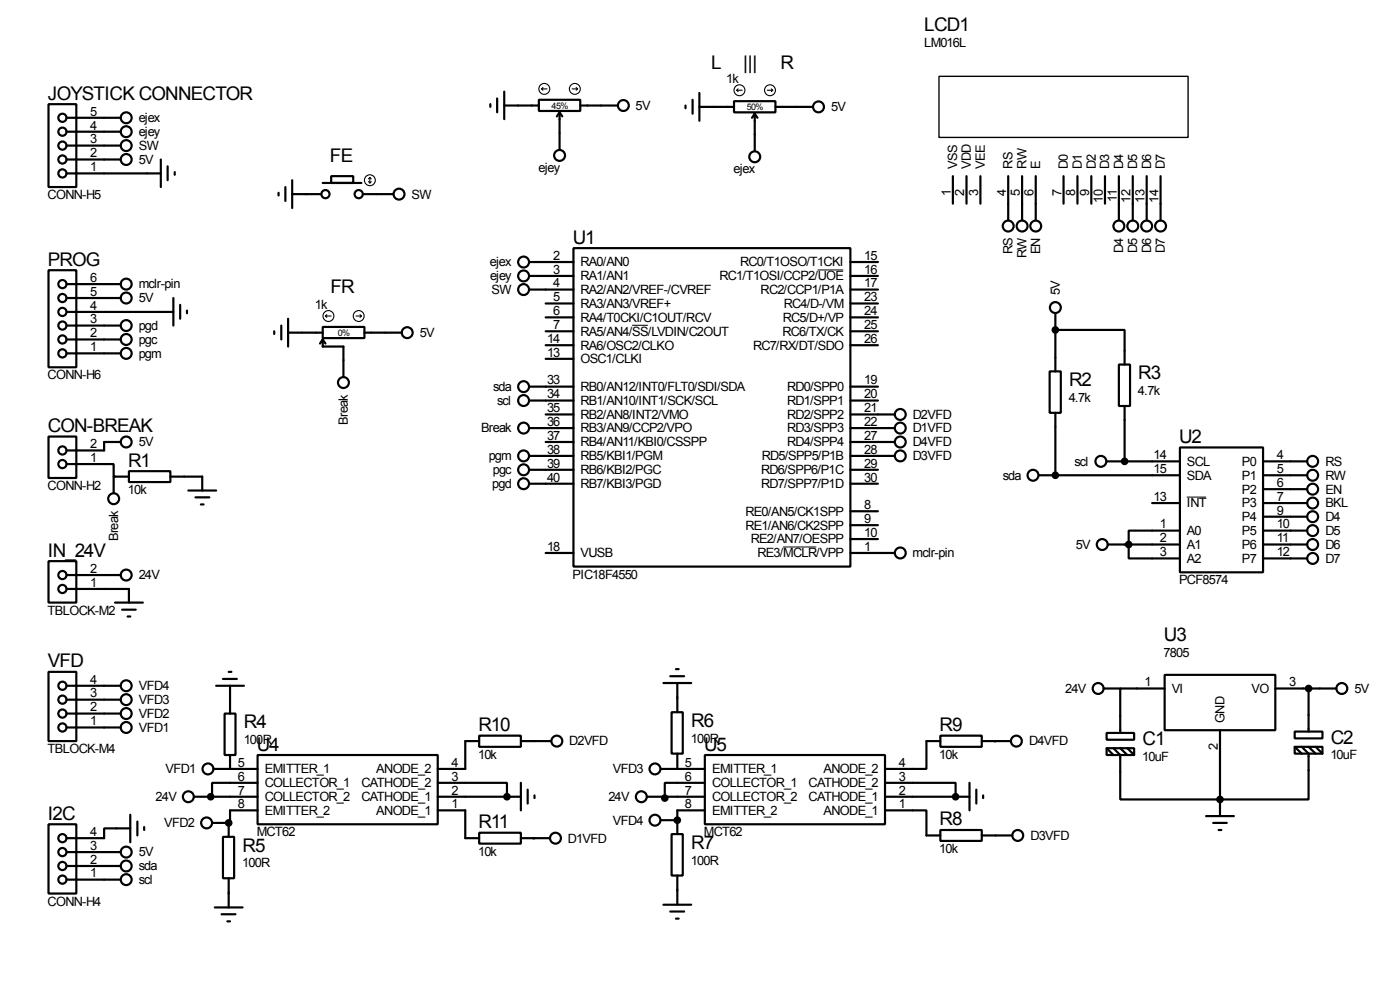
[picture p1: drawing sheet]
<svg xmlns="http://www.w3.org/2000/svg" width="257mm" height="181mm" viewBox="0 0 257 181" stroke-linecap="round" stroke-linejoin="round" font-family="sans-serif">
<g fill="none" stroke="#000" stroke-width=".4">
<path d="M8.9 19.1h5.1v15.2h-5.1zM90 19.1v.5M91.2 18v2.6M92.5 19.4h6.3M92.5 16.8v5.1M98.8 18.3h7.6v2h-7.6zM106.4 19.4h6.9M125.8 19.4v.5M127 18.3v2.5M128.3 19.6h6.3M128.3 17.1v5.1M134.6 18.5h7.6v2.1h-7.6z"/>
<path d="M142.2 19.6h7M12.2 31.8h17.3M12.2 29.3h10M12.2 26.7h10M12.2 24.2h10M12.2 21.6h10M29.5 29.3v5M30.7 30.5v2.5M32.1 31.6v.5M51.1 35.3v.5M52.4 34.3v2.6M53.6 35.6h5.3"/>
<path d="M53.6 33v5.1M59.2 33.5h7.1M60.7 32.3h4.1v1.2h-4.1zM66.6 35.6h5.6M102.7 20.6v6.9M102.7 20.6l-.6 .8M102.7 20.6l.5 .8M138.5 20.8v6.9M138.5 20.8l-.6 .8M138.5 20.8l.5 .8M174.8 32.3v5.1M177.3 32.3v5.1"/>
<path d="M179.9 32.3v5.1M185 32.3v8.1M187.5 32.3v8.1M190 32.3v8.1M195.1 32.3v5.1M197.7 32.3v5.1M200.2 32.3v5.1M202.7 32.3v5.1M205.3 32.3v8.1M207.8 32.3v8.1M210.4 32.3v8.1M212.9 32.3v8.1"/>
<path d="M8.9 49.6h5.1v17.8h-5.1zM12.2 57.2h19.6M12.2 59.7h10M12.2 54.7h10M12.2 52.1h10M31.8 54.7v5M33 55.9v2.5M34.3 57v.5M51.6 59.7v2.6M52.9 58.4v5.1M59.2 60h7.6v2h-7.6zM97 48h8.2"/>
<path d="M97 50.6h8.2M97 53.1h8.2M100.1 55.6h5.1M100.1 58.2h5.1M105.2 45.5h50.8v58.4h-50.8zM156 48h5.1M156 50.6h5.1M156 53.1h5.1M156 55.6h5.1M156 58.2h5.1M193.6 57.5v10.6M12.2 64.8h10"/>
<path d="M12.2 62.3h10M50.3 60.7v.5M52.9 61h6.3M59.2 62.3v1.2h3.8v5.6M59.2 62.3l-.5 .7M59.2 62.3l.5 .7M66.8 61h6.9M97 70.9h8.2M97 73.4h8.2M97 78.5h8.2M100.1 60.7h5.1M100.1 63.3h5.1"/>
<path d="M100.1 65.8h5.1M100.1 76h5.1M156 60.7h5.1M156 63.3h5.1M156 70.9h5.1M156 73.4h5.1M156 76h8.1M156 78.5h8.1M192.6 68.1h2v7.6h-2zM193.6 60.5h12.7v6.3M193.6 75.7v11.4M205.3 66.8h2v7.6h-2z"/>
<path d="M206.3 74.4v10.2M8.9 80.1h5.1v7.6h-5.1zM12.2 85.1h8.6v2.3h2.8M20.8 87.4v3.1M22.2 81h-3.1v1.6h-6.9M23.6 86.4h7.6v2h-7.6zM31.2 87.4h5.9v2.6M34.6 90h5.1M35.8 91.2h2.6M36.9 92.5h.5M97 83.6h8.2M97 86.1h8.2"/>
<path d="M97 88.7h8.2M100.1 81h5.1M156 81h8.1M156 83.6h8.1M156 86.1h5.1M156 88.7h5.1M156 93.7h5.1M156 96.3h5.1M156 98.8h5.1M190.5 87.1h25.9M203 84.6h13.4M203.2 99.8h13.2"/>
<path d="M211.3 92.2h5.1M216.4 82h15.3v22.9h-15.3zM216.4 97.3h-9.3v5.1h9.3M231.7 84.6h8.1M231.7 87.1h8.1M231.7 99.8h8.1M231.7 89.7h8.1M231.7 92.2h8.1M231.7 94.7h8.1M231.7 97.3h8.1M8.9 102.9h5.1v7.6h-5.1zM12.2 108h11.4v2.5"/>
<path d="M12.2 105.5h10M21.1 110.5h5.1M22.4 111.8h2.5M23.4 113.1h.5M100.1 101.4h5.1M156 101.4h8.1M231.7 102.4h8.1M8.9 123.2h5.1v12.7h-5.1zM12.2 133.4h10M12.2 130.9h10M12.2 128.3h10M12.2 125.8h10"/>
<path d="M39.7 125.8h5.1M40.9 124.5h2.5M41.2 130.9h2v7.6h-2zM42 123.2h.5M42.2 125.8v5.1M42.2 138.5v2.5M47.3 138.5h33v12.7h-33zM87.9 134.9h7.7v2h-7.7zM87.9 135.9h-2.5v5.1h-5.1M95.6 135.9h5.5M121.7 125.2h5.1M123 124h2.5"/>
<path d="M123.2 130.6h2v7.6h-2zM124 122.7h.5M124.2 125.2v5.4M124.2 138.2v2.6M129.3 138.5h33v12.7h-33zM172.5 134.9h7.6v2h-7.6zM172.5 135.9h-2.6v5.1h-7.6M180.1 135.9h5.3M202.5 126.3h3M203 134.4h5v1.3h-5zM203 137.2h5v1.3h-5zM203 137.2l1.3 1.3"/>
<path d="M205.5 137.2l1.3 1.3M206.8 137.2l1.2 1.3M213.6 123.8h20.3v10.1h-20.3zM213.6 126.3h-8.1v8.1M223.8 133.9v15.7M233.9 126.3h11.3M237.5 134.2h5.1v1.2h-5.1zM237.5 136.9h5.1v1.3h-5.1zM237.5 136.9l1.3 1.3M238.8 136.9l1.3 1.3v8.4h-34.6v-8.1l-1.2-1.3M240.1 126.3v7.9M240.1 136.9l1.2 1.3"/>
<path d="M241.3 136.9l1.3 1.3M8.9 151.2h5.1v12.7h-5.1zM12.2 158.8h10M12.2 156.3h10M23.9 151.9h-4.8v1.8h-6.9M23.9 149.4v5.1M25.2 150.6v2.6M26.5 151.7v.5M35.6 146.1h11.7M38.9 150.9h3.1M39.2 141h8.1M40.9 153.5h2v7.6h-2z"/>
<path d="M42 150.9v2.6M47.3 143.6h-8.4v2.5h-.3M47.3 148.6h-5.1v2.3h-.2M80.3 143.6h12.7v2.5M80.3 148.6h5.1v5.1h2.5M80.3 146.1h15.3M87.9 152.7h7.7v2h-7.7zM95.6 153.7h5.3M95.6 143.6v5M96.8 144.8v2.5M98.1 145.9v.5M118.7 146.1h10.6"/>
<path d="M121.2 141h8.1M121.2 150.4h3M123.2 152.9h2v7.6h-2zM129.3 143.6h-7.4v2.8M129.3 148.6h-5.1v4.3M162.3 143.6h13v2.5M162.3 148.6h7.6v4.6h2.6M162.3 146.1h15.5M172.5 152.2h7.6v2h-7.6zM177.8 143.6v5M179.1 144.8v2.5M180.1 153.2h5.6"/>
<path d="M180.3 145.9v.5M221.2 149.6h5.1M222.6 150.9h2.5M223.5 152.2h.5M12.2 161.3h10M39.4 166.4h5.1M40.6 167.6h2.6M41.7 169h.5M42 161.1v5.3M121.7 165.9h5.1M123 167.2h2.5M124 168.5h.5"/>
<path d="M124.2 160.5v5.4"/>
<circle cx="114.4" cy="19.4" r="1"/>
<circle cx="150.1" cy="19.6" r="1"/>
<circle cx="11.4" cy="31.8" r=".75"/>
<circle cx="11.4" cy="26.7" r=".75"/>
<circle cx="11.4" cy="21.6" r=".75"/>
<circle cx="11.4" cy="29.3" r=".75"/>
<circle cx="11.4" cy="24.2" r=".75"/>
<circle cx="23.1" cy="24.2" r="1"/>
<circle cx="23.2" cy="26.7" r="1"/>
<circle cx="23.2" cy="29.2" r="1"/>
<circle cx="23.2" cy="21.6" r="1"/>
<circle cx="59.7" cy="35.6" r=".75"/>
<circle cx="65.8" cy="35.6" r=".75"/>
<circle cx="73.2" cy="35.6" r="1"/>
<circle cx="102.7" cy="28.5" r="1"/>
<circle cx="138.5" cy="28.8" r="1"/>
<circle cx="11.4" cy="57.2" r=".75"/>
<circle cx="11.4" cy="52.1" r=".75"/>
<circle cx="11.4" cy="59.7" r=".75"/>
<circle cx="11.4" cy="54.7" r=".75"/>
<circle cx="23.2" cy="52.1" r="1"/>
<circle cx="23.2" cy="54.6" r="1"/>
<circle cx="23.2" cy="59.7" r="1"/>
<circle cx="96" cy="50.6" r="1"/>
<circle cx="96" cy="53.1" r="1"/>
<circle cx="96.1" cy="48.1" r="1"/>
<circle cx="184.9" cy="41.5" r="1"/>
<circle cx="187.5" cy="41.5" r="1"/>
<circle cx="190" cy="41.5" r="1"/>
<circle cx="193.6" cy="56.4" r="1"/>
<circle cx="205.2" cy="41.5" r="1"/>
<circle cx="207.8" cy="41.5" r="1"/>
<circle cx="210.3" cy="41.5" r="1"/>
<circle cx="212.9" cy="41.5" r="1"/>
<circle cx="11.4" cy="64.8" r=".75"/>
<circle cx="11.4" cy="62.3" r=".75"/>
<circle cx="23.1" cy="62.3" r="1"/>
<circle cx="23.2" cy="64.8" r="1"/>
<circle cx="63" cy="70.1" r="1"/>
<circle cx="74.7" cy="61" r="1"/>
<circle cx="96" cy="70.9" r="1"/>
<circle cx="96" cy="78.5" r="1"/>
<circle cx="96.1" cy="73.5" r="1"/>
<circle cx="165.2" cy="76" r="1"/>
<circle cx="165.2" cy="78.5" r="1"/>
<circle cx="193.6" cy="60.5" r=".5"/>
<circle cx="11.4" cy="82.6" r=".75"/>
<circle cx="11.4" cy="85.1" r=".75"/>
<circle cx="20.9" cy="91.5" r="1"/>
<circle cx="23.2" cy="81.1" r="1"/>
<circle cx="96" cy="88.7" r="1"/>
<circle cx="96" cy="83.6" r="1"/>
<circle cx="96.1" cy="86.2" r="1"/>
<circle cx="165.2" cy="83.6" r="1"/>
<circle cx="165.2" cy="81.1" r="1"/>
<circle cx="189.5" cy="87.2" r="1"/>
<circle cx="193.6" cy="87.1" r=".5"/>
<circle cx="202" cy="84.6" r="1"/>
<circle cx="202.2" cy="99.9" r="1"/>
<circle cx="206.3" cy="84.6" r=".5"/>
<circle cx="207.1" cy="99.8" r=".5"/>
<circle cx="240.8" cy="99.9" r="1"/>
<circle cx="240.8" cy="92.3" r="1"/>
<circle cx="240.8" cy="87.2" r="1"/>
<circle cx="240.8" cy="94.7" r="1"/>
<circle cx="240.8" cy="97.3" r="1"/>
<circle cx="240.8" cy="84.6" r="1"/>
<circle cx="240.8" cy="89.7" r="1"/>
<circle cx="11.4" cy="108" r=".75"/>
<circle cx="11.4" cy="105.5" r=".75"/>
<circle cx="23.2" cy="105.4" r="1"/>
<circle cx="165.2" cy="101.4" r="1"/>
<circle cx="240.8" cy="102.4" r="1"/>
<circle cx="11.4" cy="133.4" r=".75"/>
<circle cx="11.4" cy="128.3" r=".75"/>
<circle cx="11.4" cy="130.9" r=".75"/>
<circle cx="11.4" cy="125.8" r=".75"/>
<circle cx="23.1" cy="125.8" r="1"/>
<circle cx="23.2" cy="133.4" r="1"/>
<circle cx="23.2" cy="128.3" r="1"/>
<circle cx="23.2" cy="130.8" r="1"/>
<circle cx="102.2" cy="135.9" r="1"/>
<circle cx="186.5" cy="135.9" r="1"/>
<circle cx="201.5" cy="126.2" r="1"/>
<circle cx="240.1" cy="126.3" r=".5"/>
<circle cx="246.1" cy="126.3" r="1"/>
<circle cx="11.4" cy="158.8" r=".75"/>
<circle cx="11.4" cy="153.7" r=".75"/>
<circle cx="11.4" cy="156.3" r=".75"/>
<circle cx="23.2" cy="158.8" r="1"/>
<circle cx="23.2" cy="156.2" r="1"/>
<circle cx="34.6" cy="146.1" r="1"/>
<circle cx="37.9" cy="150.9" r="1"/>
<circle cx="38.2" cy="141" r="1"/>
<circle cx="38.6" cy="146.1" r=".5"/>
<circle cx="42" cy="150.9" r=".5"/>
<circle cx="93" cy="146.1" r=".5"/>
<circle cx="101.9" cy="153.7" r="1"/>
<circle cx="117.7" cy="146.1" r="1"/>
<circle cx="120.1" cy="141" r="1"/>
<circle cx="120.2" cy="150.4" r="1"/>
<circle cx="121.9" cy="146.4" r=".5"/>
<circle cx="124.2" cy="150.4" r=".5"/>
<circle cx="175.3" cy="146.1" r=".5"/>
<circle cx="186.7" cy="153.2" r="1"/>
<circle cx="223.8" cy="146.6" r=".5"/>
<circle cx="11.4" cy="161.3" r=".75"/>
<circle cx="23.2" cy="161.3" r="1"/>
</g>
<g fill="#000">
<circle cx="193.6" cy="60.5" r=".5"/>
<circle cx="193.6" cy="87.1" r=".5"/>
<circle cx="206.3" cy="84.6" r=".5"/>
<circle cx="207.1" cy="99.8" r=".5"/>
<circle cx="240.1" cy="126.3" r=".5"/>
<circle cx="38.6" cy="146.1" r=".5"/>
<circle cx="42" cy="150.9" r=".5"/>
<circle cx="93" cy="146.1" r=".5"/>
<circle cx="121.9" cy="146.4" r=".5"/>
<circle cx="124.2" cy="150.4" r=".5"/>
<circle cx="175.3" cy="146.1" r=".5"/>
<circle cx="223.8" cy="146.6" r=".5"/>
</g>
<path d="M115.9 59.6h3M150 49.5h4.7M217.7 91.2h3.5M143.6 100.3h6.1" fill="none" stroke="#000" stroke-width=".18"/>
<g fill="none" stroke="#000" stroke-width=".2">
<path d="M99.3 16.3h1.1M99.3 16.3l.3 .3M99.6 16l-.3 .3M104.9 16.3h1.1M105.7 16l.3 .3M106 16.3l-.3 .3M135.1 16.6h1.1M135.1 16.6l.3 .2M135.4 16.3l-.3 .3M140.8 16.6h1M141.5 16.3l.3 .3M141.8 16.6l-.3 .2"/>
<path d="M67.6 33.3l.3 .2M67.9 32.6v.9M67.9 32.6l-.3 .2M67.9 32.6l.2 .2M68.1 33.3l-.2 .2M59.7 58h1M59.7 58l.3 .2M60 57.7l-.3 .3M65.3 58h1M66 57.7l.3 .3M66.3 58l-.3 .2"/>
<circle cx="99.9" cy="16.3" r="1"/>
<circle cx="105.4" cy="16.3" r="1"/>
<circle cx="135.7" cy="16.5" r="1"/>
<circle cx="141.2" cy="16.5" r="1"/>
<circle cx="67.8" cy="33.1" r="1"/>
<circle cx="60.2" cy="58" r="1"/>
<circle cx="65.8" cy="58" r="1"/>
</g>
<path d="M172.3 14h45.7v11.2h-45.7z" fill="none" stroke="#000" stroke-width=".25"/>
<g font-size="3.5">
<text x="169.6" y="5.7">LCD1</text>
<text x="130.5" y="12.6">L</text>
<text x="136.4" y="12.6">|||</text>
<text x="143.2" y="12.6">R</text>
<text x="8.8" y="18.3">JOYSTICK CONNECTOR</text>
<text x="60.5" y="29.7">FE</text>
<text x="105.1" y="44.7">U1</text>
<text x="8.8" y="48.7">PROG</text>
<text x="60.6" y="53.8">FR</text>
<text x="196.1" y="70.8">R2</text>
<text x="208.8" y="69.6">R3</text>
<text x="8.8" y="79.3">CON-BREAK</text>
<text x="216.3" y="81.3">U2</text>
<text x="23.5" y="85.6">R1</text>
<text x="8.8" y="102.1">IN_24V</text>
<text x="213.5" y="117.5">U3</text>
<text x="8.8" y="122.4">VFD</text>
<text x="44.8" y="133.6">R4</text>
<text x="47.1" y="137.7">U4</text>
<text x="87.8" y="134.1">R10</text>
<text x="126.8" y="133.3">R6</text>
<text x="129.2" y="137.7">U5</text>
<text x="172.4" y="134.1">R9</text>
<text x="209.6" y="136.6">C1</text>
<text x="244.1" y="136.4">C2</text>
<text x="8.8" y="150.4">I2C</text>
<text x="87.8" y="151.9">R11</text>
<text x="126.8" y="155.6">R7</text>
<text x="172.4" y="151.3">R8</text>
<text x="44.5" y="156.2">R5</text>
</g>
<g font-size="2.4">
<text x="169.5" y="8.7">LM016L</text>
<text x="133.2" y="15.3">1k</text>
<text x="16.5" y="23.8">4</text>
<text x="16.5" y="21.2">5</text>
<text x="25.5" y="22.4">ejex</text>
<text x="116.6" y="20.1">5V</text>
<text x="152.5" y="20.4">5V</text>
<text x="16.5" y="28.9">2</text>
<text x="16.5" y="26.3">3</text>
<text x="25.5" y="24.9">ejey</text>
<text x="25.5" y="27.5">SW</text>
<text x="16.5" y="31.4">1</text>
<text x="25.5" y="30">5V</text>
<text x="98.8" y="31.5">ejey</text>
<text x="134.6" y="31.8">ejex</text>
<text x="174.4" y="36" transform="rotate(-90 174.4 36)">1</text>
<text x="175.6" y="31" transform="rotate(-90 175.6 31)">VSS</text>
<text x="176.9" y="36" transform="rotate(-90 176.9 36)">2</text>
<text x="178.1" y="31" transform="rotate(-90 178.1 31)">VDD</text>
<text x="179.5" y="36" transform="rotate(-90 179.5 36)">3</text>
<text x="180.7" y="31" transform="rotate(-90 180.7 31)">VEE</text>
<text x="184.6" y="36" transform="rotate(-90 184.6 36)">4</text>
<text x="185.8" y="31" transform="rotate(-90 185.8 31)">RS</text>
<text x="187.1" y="36" transform="rotate(-90 187.1 36)">5</text>
<text x="188.3" y="31" transform="rotate(-90 188.3 31)">RW</text>
<text x="189.6" y="36" transform="rotate(-90 189.6 36)">6</text>
<text x="190.8" y="31" transform="rotate(-90 190.8 31)">E</text>
<text x="194.7" y="36" transform="rotate(-90 194.7 36)">7</text>
<text x="195.9" y="31" transform="rotate(-90 195.9 31)">D0</text>
<text x="197.3" y="36" transform="rotate(-90 197.3 36)">8</text>
<text x="198.5" y="31" transform="rotate(-90 198.5 31)">D1</text>
<text x="199.8" y="36" transform="rotate(-90 199.8 36)">9</text>
<text x="201" y="31" transform="rotate(-90 201 31)">D2</text>
<text x="203.5" y="31" transform="rotate(-90 203.5 31)">D3</text>
<text x="206.1" y="31" transform="rotate(-90 206.1 31)">D4</text>
<text x="208.6" y="31" transform="rotate(-90 208.6 31)">D5</text>
<text x="211.2" y="31" transform="rotate(-90 211.2 31)">D6</text>
<text x="213.7" y="31" transform="rotate(-90 213.7 31)">D7</text>
<text x="8.7" y="36.5">CONN-H5</text>
<text x="75.5" y="36.4">SW</text>
<text x="202.3" y="37.1" transform="rotate(-90 202.3 37.1)">10</text>
<text x="204.9" y="37" transform="rotate(-90 204.9 37)">11</text>
<text x="207.4" y="37.1" transform="rotate(-90 207.4 37.1)">12</text>
<text x="210" y="37.1" transform="rotate(-90 210 37.1)">13</text>
<text x="212.5" y="37.1" transform="rotate(-90 212.5 37.1)">14</text>
<text x="101.5" y="47.6">2</text>
<text x="158.6" y="47.6">15</text>
<text x="185.8" y="46.7" transform="rotate(-90 185.8 46.7)">RS</text>
<text x="188.3" y="47.4" transform="rotate(-90 188.3 47.4)">RW</text>
<text x="190.8" y="46.7" transform="rotate(-90 190.8 46.7)">EN</text>
<text x="206.1" y="46.4" transform="rotate(-90 206.1 46.4)">D4</text>
<text x="208.6" y="46.4" transform="rotate(-90 208.6 46.4)">D5</text>
<text x="211.2" y="46.4" transform="rotate(-90 211.2 46.4)">D6</text>
<text x="213.7" y="46.4" transform="rotate(-90 213.7 46.4)">D7</text>
<text x="16.5" y="51.7">6</text>
<text x="25.5" y="52.9">mclr-pin</text>
<text x="89.9" y="48.8">ejex</text>
<text x="89.9" y="51.4">ejey</text>
<text x="90.2" y="53.9">SW</text>
<text x="101.5" y="50.2">3</text>
<text x="101.5" y="52.7">4</text>
<text x="106.5" y="48.8">RA0/AN0</text>
<text x="106.5" y="51.4">RA1/AN1</text>
<text x="106.5" y="53.9">RA2/AN2/VREF-/CVREF</text>
<text x="132" y="51.4">RC1/T1OSI/CCP2/UOE</text>
<text x="135.8" y="48.8">RC0/T1OSO/T1CKI</text>
<text x="139.5" y="53.9">RC2/CCP1/P1A</text>
<text x="158.5" y="50.2">16</text>
<text x="158.6" y="52.7">17</text>
<text x="16.5" y="59.3">3</text>
<text x="16.5" y="56.8">4</text>
<text x="16.5" y="54.3">5</text>
<text x="25.5" y="55.4">5V</text>
<text x="57.8" y="56.7">1k</text>
<text x="101.5" y="55.3">5</text>
<text x="101.5" y="57.8">6</text>
<text x="106.5" y="56.5">RA3/AN3/VREF+</text>
<text x="106.5" y="59">RA4/T0CKI/C1OUT/RCV</text>
<text x="143.6" y="59">RC5/D+/VP</text>
<text x="143.8" y="56.5">RC4/D-/VM</text>
<text x="158.5" y="57.8">24</text>
<text x="158.6" y="55.3">23</text>
<text x="194.4" y="54.1" transform="rotate(-90 194.4 54.1)">5V</text>
<text x="16.5" y="64.4">1</text>
<text x="16.5" y="61.9">2</text>
<text x="25.5" y="65.6">pgm</text>
<text x="25.5" y="63">pgc</text>
<text x="25.5" y="60.5">pgd</text>
<text x="77" y="61.8">5V</text>
<text x="100.3" y="62.9">14</text>
<text x="100.3" y="65.4">13</text>
<text x="101.5" y="60.3">7</text>
<text x="106.5" y="61.5">RA5/AN4/SS/LVDIN/C2OUT</text>
<text x="106.5" y="64.1">RA6/OSC2/CLKO</text>
<text x="138.1" y="64.1">RC7/RX/DT/SDO</text>
<text x="143.5" y="61.5">RC6/TX/CK</text>
<text x="158.5" y="60.3">25</text>
<text x="158.5" y="62.9">26</text>
<text x="8.7" y="69.5">CONN-H6</text>
<text x="90.5" y="71.7">sda</text>
<text x="100.3" y="70.5">33</text>
<text x="106.5" y="66.6">OSC1/CLKI</text>
<text x="106.5" y="71.7">RB0/AN12/INT0/FLT0/SDI/SDA</text>
<text x="144.4" y="71.7">RD0/SPP0</text>
<text x="158.6" y="70.5">19</text>
<text x="63.8" y="77.9" transform="rotate(-90 63.8 77.9)">Break</text>
<text x="91.2" y="74.2">scl</text>
<text x="100.3" y="73">34</text>
<text x="100.3" y="75.6">35</text>
<text x="106.5" y="74.2">RB1/AN10/INT1/SCK/SCL</text>
<text x="106.5" y="76.8">RB2/AN8/INT2/VMO</text>
<text x="144.4" y="74.2">RD1/SPP1</text>
<text x="144.4" y="76.8">RD2/SPP2</text>
<text x="158.6" y="73">20</text>
<text x="158.6" y="75.6">21</text>
<text x="167.4" y="76.8">D2VFD</text>
<text x="196.1" y="73.7">4.7k</text>
<text x="208.8" y="72.5">4.7k</text>
<text x="16.5" y="82.2">2</text>
<text x="25.5" y="81.9">5V</text>
<text x="88.3" y="79.3">Break</text>
<text x="100.3" y="78.1">36</text>
<text x="100.3" y="80.7">37</text>
<text x="100.3" y="83.2">38</text>
<text x="106.5" y="79.3">RB3/AN9/CCP2/VPO</text>
<text x="106.5" y="81.9">RB4/AN11/KBI0/CSSPP</text>
<text x="144.4" y="79.3">RD3/SPP3</text>
<text x="144.4" y="81.9">RD4/SPP4</text>
<text x="158.6" y="83.2">28</text>
<text x="158.6" y="78.1">22</text>
<text x="158.6" y="80.7">27</text>
<text x="167.4" y="79.3">D1VFD</text>
<text x="167.4" y="81.9">D4VFD</text>
<text x="8.7" y="89.9">CONN-H2</text>
<text x="16.5" y="84.7">1</text>
<text x="89.7" y="84.4">pgm</text>
<text x="90.3" y="89.5">pgd</text>
<text x="90.4" y="86.9">pgc</text>
<text x="100.3" y="85.7">39</text>
<text x="100.3" y="88.3">40</text>
<text x="106.5" y="84.4">RB5/KBI1/PGM</text>
<text x="106.5" y="86.9">RB6/KBI2/PGC</text>
<text x="106.5" y="89.5">RB7/KBI3/PGD</text>
<text x="139.6" y="86.9">RD6/SPP6/P1C</text>
<text x="139.6" y="89.5">RD7/SPP7/P1D</text>
<text x="139.7" y="84.4">RD5/SPP5/P1B</text>
<text x="158.5" y="85.7">29</text>
<text x="158.5" y="88.3">30</text>
<text x="167.4" y="84.4">D3VFD</text>
<text x="183.9" y="87.9">sda</text>
<text x="197.1" y="85.4">scl</text>
<text x="211.6" y="84.2">14</text>
<text x="211.6" y="86.7">15</text>
<text x="217.7" y="85.4">SCL</text>
<text x="217.7" y="87.9">SDA</text>
<text x="227.8" y="85.4">P0</text>
<text x="227.8" y="87.9">P1</text>
<text x="234.2" y="84.2">4</text>
<text x="234.2" y="86.7">5</text>
<text x="234.2" y="89.3">6</text>
<text x="243.1" y="85.4">RS</text>
<text x="243.1" y="87.9">RW</text>
<text x="23.4" y="90.7">10k</text>
<text x="136.7" y="94.6">RE0/AN5/CK1SPP</text>
<text x="158.6" y="93.4">8</text>
<text x="158.6" y="95.9">9</text>
<text x="211.6" y="91.8">13</text>
<text x="217.7" y="93.1">INT</text>
<text x="227.8" y="90.5">P2</text>
<text x="227.8" y="93.1">P3</text>
<text x="227.8" y="95.5">P4</text>
<text x="234.2" y="91.9">7</text>
<text x="234.2" y="94.3">9</text>
<text x="243.1" y="90.5">EN</text>
<text x="243.1" y="93.1">BKL</text>
<text x="243.1" y="95.5">D4</text>
<text x="21.6" y="99.2" transform="rotate(-90 21.6 99.2)">Break</text>
<text x="100.3" y="101">18</text>
<text x="136.7" y="97.1">RE1/AN6/CK2SPP</text>
<text x="137.7" y="99.6">RE2/AN7/OESPP</text>
<text x="158.5" y="98.4">10</text>
<text x="158.5" y="101">1</text>
<text x="197.3" y="100.6">5V</text>
<text x="212.7" y="96.9">1</text>
<text x="212.7" y="99.4">2</text>
<text x="217.7" y="98.1">A0</text>
<text x="217.7" y="100.6">A1</text>
<text x="227.8" y="98.1">P5</text>
<text x="227.8" y="100.6">P6</text>
<text x="234.2" y="96.9">10</text>
<text x="234.2" y="99.4">11</text>
<text x="243.1" y="98.1">D5</text>
<text x="243.1" y="100.6">D6</text>
<text x="16.5" y="107.6">1</text>
<text x="16.5" y="105.1">2</text>
<text x="25.5" y="106.2">24V</text>
<text x="105" y="106.1">PIC18F4550</text>
<text x="106.5" y="102.2">VUSB</text>
<text x="138.9" y="102.2">RE3/MCLR/VPP</text>
<text x="167.4" y="102.2">mclr-pin</text>
<text x="212.7" y="102">3</text>
<text x="216.3" y="107.2">PCF8574</text>
<text x="217.7" y="103.2">A2</text>
<text x="227.8" y="103.2">P7</text>
<text x="234.2" y="102">12</text>
<text x="243.1" y="103.2">D7</text>
<text x="8.7" y="112.7">TBLOCK-M2</text>
<text x="16.5" y="125.4">4</text>
<text x="209.9" y="125.9">1</text>
<text x="213.5" y="120.4">7805</text>
<text x="236.5" y="125.9">3</text>
<text x="16.5" y="130.5">2</text>
<text x="16.5" y="127.9">3</text>
<text x="25.5" y="126.5">VFD4</text>
<text x="25.5" y="129.1">VFD3</text>
<text x="25.5" y="131.6">VFD2</text>
<text x="195.4" y="127.1">24V</text>
<text x="214.9" y="127.1">VI</text>
<text x="229.6" y="127.1">VO</text>
<text x="248.5" y="127.1">5V</text>
<text x="16.5" y="133">1</text>
<text x="25.5" y="134.2">VFD1</text>
<text x="44.7" y="136.5">100R</text>
<text x="104.4" y="136.7">D2VFD</text>
<text x="126.7" y="136.2">100R</text>
<text x="188.8" y="136.7">D4VFD</text>
<text x="223.4" y="137.6" transform="rotate(-90 223.4 137.6)">2</text>
<text x="224.6" y="132.6" transform="rotate(-90 224.6 132.6)">GND</text>
<text x="8.7" y="138.1">TBLOCK-M4</text>
<text x="30.4" y="141.8">VFD1</text>
<text x="43.6" y="143.1">6</text>
<text x="43.6" y="140.6">5</text>
<text x="48.6" y="141.8">EMITTER_1</text>
<text x="69" y="141.8">ANODE_2</text>
<text x="82.8" y="143.1">3</text>
<text x="82.9" y="140.6">4</text>
<text x="87.7" y="139.2">10k</text>
<text x="112.4" y="141.8">VFD3</text>
<text x="125.7" y="143.1">6</text>
<text x="125.7" y="140.6">5</text>
<text x="130.6" y="141.8">EMITTER_1</text>
<text x="151.1" y="141.8">ANODE_2</text>
<text x="164.9" y="140.6">4</text>
<text x="164.9" y="143.1">3</text>
<text x="172.3" y="139.2">10k</text>
<text x="209.6" y="139.5">10uF</text>
<text x="244.1" y="139.2">10uF</text>
<text x="28.6" y="146.9">24V</text>
<text x="43.6" y="148.2">8</text>
<text x="43.6" y="145.7">7</text>
<text x="48.6" y="149.4">EMITTER_2</text>
<text x="48.6" y="146.9">COLLECTOR_2</text>
<text x="48.6" y="144.3">COLLECTOR_1</text>
<text x="66.3" y="146.9">CATHODE_1</text>
<text x="66.3" y="144.3">CATHODE_2</text>
<text x="69" y="149.4">ANODE_1</text>
<text x="82.8" y="145.7">2</text>
<text x="82.9" y="148.2">1</text>
<text x="111.6" y="146.9">24V</text>
<text x="125.7" y="148.2">8</text>
<text x="125.7" y="145.7">7</text>
<text x="130.6" y="149.4">EMITTER_2</text>
<text x="130.6" y="146.9">COLLECTOR_2</text>
<text x="130.6" y="144.3">COLLECTOR_1</text>
<text x="148.3" y="146.9">CATHODE_1</text>
<text x="148.3" y="144.3">CATHODE_2</text>
<text x="151.1" y="149.4">ANODE_1</text>
<text x="164.9" y="148.2">1</text>
<text x="164.9" y="145.7">2</text>
<text x="16.5" y="155.8">3</text>
<text x="16.5" y="153.3">4</text>
<text x="30.1" y="151.7">VFD2</text>
<text x="47.1" y="153.4">MCT62</text>
<text x="104.2" y="154.5">D1VFD</text>
<text x="112.4" y="151.2">VFD4</text>
<text x="129.1" y="153.4">MCT62</text>
<text x="189" y="154">D3VFD</text>
<text x="16.5" y="160.9">1</text>
<text x="16.5" y="158.4">2</text>
<text x="25.5" y="157.1">5V</text>
<text x="25.5" y="159.6">sda</text>
<text x="44.5" y="159.1">100R</text>
<text x="87.7" y="156.9">10k</text>
<text x="126.7" y="158.6">100R</text>
<text x="172.3" y="156.4">10k</text>
<text x="8.7" y="166.1">CONN-H4</text>
<text x="25.5" y="162.1">scl</text>
</g>
<g font-size="1.7">
<text x="101.2" y="19.9">45%</text>
<text x="137" y="20.2">50%</text>
<text x="61.9" y="61.6">0%</text>
</g>
</svg>
